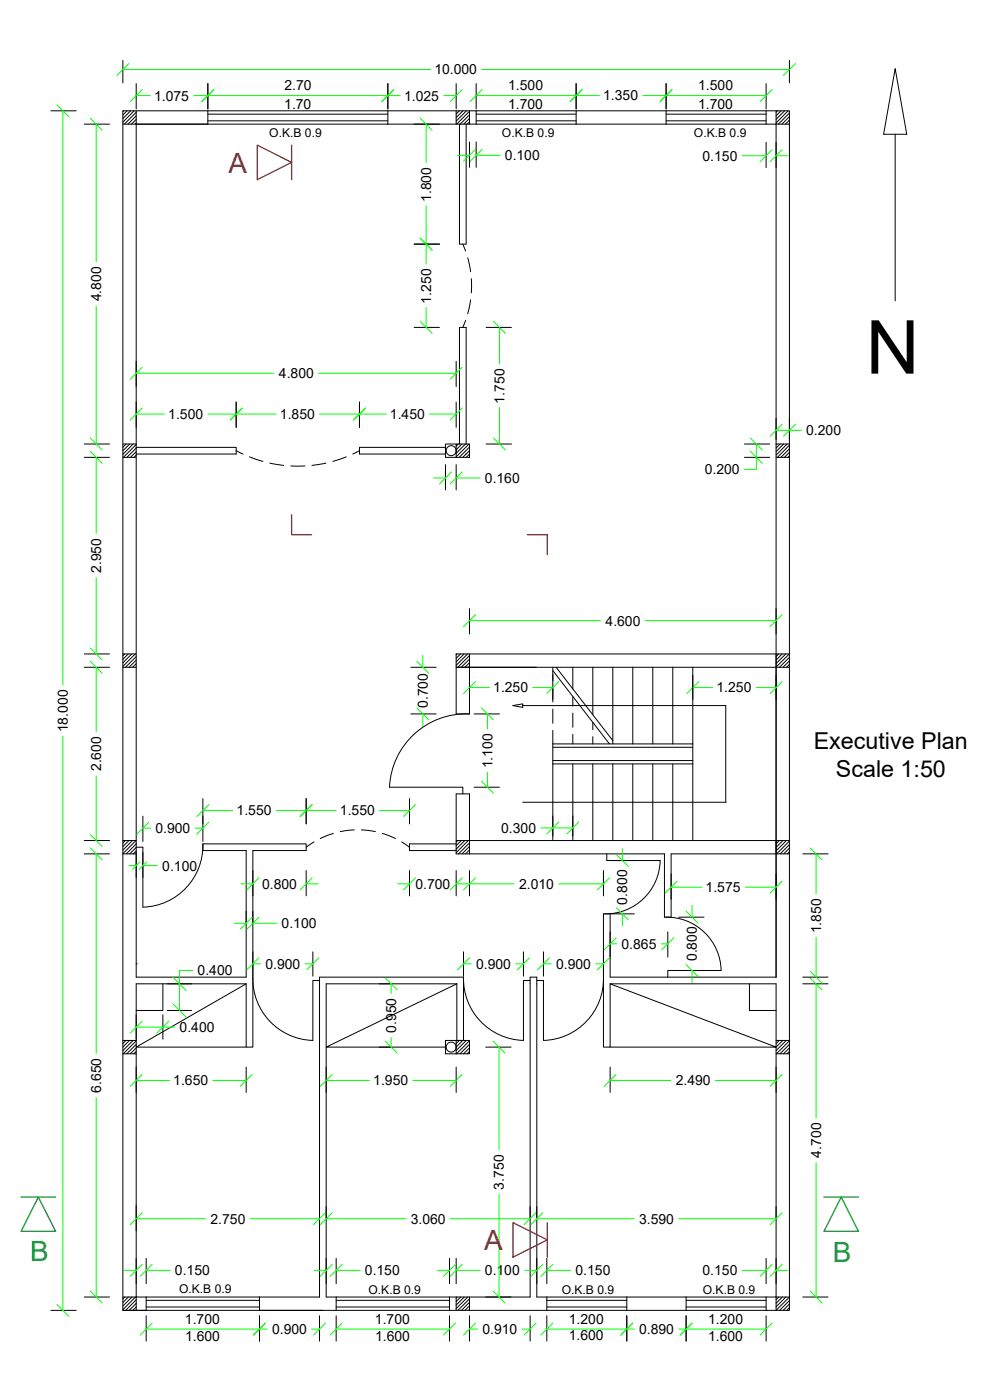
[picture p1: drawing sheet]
<svg xmlns="http://www.w3.org/2000/svg" width="297mm" height="420mm" viewBox="0 0 297 420" stroke-linecap="round" stroke-linejoin="round" font-family="sans-serif">
<!-- layer: 0 -->
<g fill="none" stroke="#000" stroke-width=".3">
<path d="M36.9 18.1v6.8M236.9 18.1v6.8M15.3 33.3h7.6M25.3 37.3h7.6M36.9 37.3h193M37.1 33.3l-.2 .2M38.1 33.3l-1.2 1.2M39.2 33.3l-2.3 2.3M40.3 33.3l-3.4 3.4M40.9 25.1v7.6M40.9 33.3v4M40.9 33.7l-3.6 3.6"/>
<path d="M40.9 34.8l-2.5 2.5M40.9 35.8l-1.5 1.5M40.9 36.9l-.4 .4M62.4 33.3h-25.5v360h7v-4M62.4 33.3v4h-21.5v97M62.4 33.3h167.5M62.4 25.1v7.6M62.4 34.3h54M62.4 36.3h54M116.4 25.1v7.6M116.4 33.3v4M136.9 25.1v7.6"/>
<path d="M136.9 33.3v4M137.8 33.3l-.9 .9M137.9 37.3v36h2v-36M138.9 33.3l-2 2M140 33.3l-3.1 3.1M140.9 33.4l-3.9 3.9M140.9 36.6l-.7 .7M140.9 34.5l-2.8 2.8M140.9 35.5l-1.8 1.8M140.9 33.3v4M142.9 25.1v7.6M142.9 33.3v4"/>
<path d="M142.9 34.3h30M142.9 36.3h30M172.9 25.1v7.6M172.9 33.3v4M199.9 25.1v7.6M199.9 33.3v4M199.9 34.3h30M199.9 36.3h30M229.9 33.3h7v360h-7M229.9 37.3h3v256M229.9 25.1v7.6M229.9 33.3v4"/>
<path d="M232.9 33.3v4h4M233.3 33.3l-.4 .4M234.4 33.3l-1.5 1.4M235.4 33.3l-2.5 2.5M236.5 33.3l-3.6 3.6M236.9 33.9l-3.4 3.4M236.9 35l-2.3 2.3M236.9 36.1l-1.2 1.2M236.9 37.1l-.2 .2M268.6 20.6l3.5 19.7h-7zM140.9 42.6v7.6M142.9 42.6v7.6"/>
<path d="M229.9 42.7v7.6M232.9 42.7v7.6M268.6 40.3v50M124.3 73.3h7.6M138.9 73.3l.8 2M140.3 77.4l.9 4.1M124.3 98.3h7.6M139.7 96.2l-.8 2.1M141.2 90l-.9 4.2M141.4 83.6v4.3M145.9 98.3h7.6M40.9 108.4v7.6"/>
<path d="M136.9 108.4v7.6M25.3 133.3h7.6M25.3 137.3h7.6M36.9 133.3h4M36.9 137.3h4M37.8 133.3l-.9 .9M38.9 133.3l-2 2M40 133.3l-3.1 3M40.9 134.3v159h33v-38h-13v-2h31v2h-16v59h-2v-19M40.9 134.3h30v2h-30M40.9 120.7v7.6M40.9 133.4l-3.9 3.9"/>
<path d="M40.9 134.5l-2.8 2.8M40.9 135.5l-1.8 1.8M40.9 136.6l-.7 .7M70.9 135.3l2 1M70.9 120.7v7.6M74.8 137.1l4.1 1.4M80.9 139l4.2 .7M87.2 139.8h4.3M97.8 139l-4.2 .7M103.9 137.1l-4 1.4M107.9 135.3l-2.1 1M107.9 120.7v7.6"/>
<path d="M133.7 134.3h-25.8v2h25.8M133.7 139.4v7.6M136.9 133.3h4v4h-4zM136.9 133.3h-3.2v4h3.2M136.9 120.7v7.6M136.9 139.4v7.6M137.5 133.3l-.6 .6M137.9 133.3v-35h2v35M138.6 133.3l-1.7 1.7M139.7 133.3l-2.8 2.8M139.9 136.2l-.1 .1M140.7 133.3l-3.8 3.8"/>
<path d="M140.9 134.2l-3.1 3.1M140.9 135.2l-2.1 2.1M140.9 136.3l-1 1M145.9 133.3h7.6M223.3 133.3h7.6M223.3 137.3h7.6M232.9 125.5v6.5M232.9 133.3h4M232.9 137.3h4M233 133.3l-.1 .1M234.1 133.3l-1.2 1.2M235.1 133.3l-2.2 2.2"/>
<path d="M236.2 133.3l-3.3 3.3M236.9 133.6l-3.7 3.7M236.9 134.7l-2.6 2.6M236.9 135.8l-1.5 1.5M236.9 136.8l-.5 .5M236.9 125.5v6.5M25.3 196.3h7.6M36.9 196.3h4M37.4 196.3l-.5 .5M38.5 196.3l-1.6 1.6M39.5 196.3l-2.6 2.6M40.6 196.3l-3.7 3.7"/>
<path d="M40.9 197.1l-3.2 3.2M40.9 198.1l-2.2 2.2M40.9 199.2l-1.1 1.1M137.1 196.3l-.2 .2M138.2 196.3l-1.3 1.3M139.2 196.3l-2.3 2.3M140.3 196.3l-3.4 3.4M140.9 196.7l-3.5 3.6M140.9 197.8l-2.5 2.5M140.9 198.9l-1.4 1.4M140.9 199.9l-.4 .4M140.9 182.7v7.6"/>
<path d="M140.9 196.3v18M232.9 182.7v7.6M232.9 196.3v97M233.6 196.3l-.7 .7M234.7 196.3l-1.8 1.8M235.8 196.3l-2.9 2.9M236.8 196.3l-3.9 3.9M236.9 197.3l-3 3M236.9 198.3l-2 2M236.9 199.4l-.9 .9M236.9 196.3h-100v18h4M25.3 200.3h7.6"/>
<path d="M36.9 200.3h4M40.9 200.2l-.1 .1M123.3 200.3h7.6M123.3 214.3h7.6M136.9 200.3h100M140.9 214.3a23 23 0 0 0-24 22h22v2M142.2 214.3h7.7M153.9 211.8l2.9-.6v1.1zM156.8 211.8h61v29M165.9 200.3v10.4M165.9 212.8v4.3M165.9 219.2v33.1"/>
<path d="M165.9 201.3l17 22M166.9 200.3l17 22M171.9 200.3v6.4M171.9 209v2.9M171.9 214v4.3M177.9 200.3v14.2M177.9 216.8v2.2M183.9 200.3v23M189.9 200.3v23M195.9 200.3v23M201.9 200.3v23M207.9 200.3v52"/>
<path d="M60.9 239.7v12.8M91.9 239.7v7.6M122.9 239.7v7.6M142.2 236.3h7.7M165.9 228.3h42M165.9 224.3h42M165.9 223.3h42M165.9 229.3h42M171.9 220.4v2.9M171.9 229.3v23M177.9 221.1v2.2M177.9 229.3v23"/>
<path d="M183.9 229.3v23M189.9 229.3v23M195.9 229.3v23M201.9 229.3v23M25.3 252.3h7.6M25.3 256.3h7.6M36.9 252.3h4M37.6 252.3l-.7 .7M38.7 252.3l-1.8 1.8M39.7 252.3l-2.8 2.8M40.8 252.3l-3.9 3.9 4 .1M40.9 253.3l-3 3"/>
<path d="M40.9 254.3l-2 2M40.9 255.4l-.9 .9M40.9 254.3h2v18M42.9 244.9v7.6M60.9 253.3a18.5 18.5 0 0 1-18 19M94.2 252.7l-2.3 1.6M100 250.1l-3.9 1.6M106.3 249.1l-4.2 .5M108.4 249.1l4.2 .5M114.7 250.1l3.9 1.6M120.5 252.7l2.4 1.6M136.9 253.3h-14v2h14"/>
<path d="M136.9 252.3h100M137.3 252.3l-.4 .4M138.4 252.3l-1.5 1.5M139.4 252.3l-2.5 2.6M140.5 252.3l-3.6 3.6M140.9 253l-3.3 3.3M140.9 254l-2.3 2.3M140.9 255.1l-1.2 1.2M140.9 256.2l-.1 .1M140.9 256.3v-18h-4v18h62.5v19h2v-19h35.5M156.8 240.8h61.1M182.1 256.3v2h16"/>
<path d="M198.1 258.3a16.3 16.3 0 0 1-16.7 16M233.9 252.3l-1 .9M234.9 252.3l-2 2M236 252.3l-3.1 3.1M236.9 252.4l-3.9 3.9M236.9 253.5l-2.8 2.8M236.9 254.5l-1.7 1.8M236.9 255.6l-.7 .7M240.9 256.3h7.6M91.9 261.3v7.6M122.9 261.3v7.6M136.9 261.3v7.6"/>
<path d="M140.9 261.3v7.6M181.1 261.3v7.6M183.4 274.3h6.9M199.7 275.3a16.3 16.3 0 0 1 16.7 16M200.4 279.7v7.6M203.6 275.3h7.6M40.9 289.3h.1M48.9 295.3v8h-8M73.9 295.3h-33v94h3M73.9 295.3l-33 19h33M75.9 293.2a18.5 18.5 0 0 0 18 19.1v-18h2M93.9 285.7v7.3"/>
<path d="M137.1 295.3v17h2v-19h-43.2v96h-52M137.1 295.3l-39.2 19h35.8M137.1 295.3h-39.2v94h61.2v-96h2v96h68.8M139.1 285.7v7.3M139.1 293.2a18.5 18.5 0 0 0 18 19v-17.9h2M157.1 285.7v7.3M163.1 285.7v7.3M181.1 293.2a18.5 18.5 0 0 1-18 19v-17.9h-2M183.1 295.3l49.8 19h-49.8M183.1 295.3h49.8v94h-3M203.6 291.3h7.6M216.4 291.3h-16v2"/>
<path d="M224.9 295.3v8h8M232.9 293.3h-49.8v-19h-2v40h2v-19M240.9 293.3h7.6M240.9 295.3h7.6M36.9 316.3h4M36.9 312.3h4M37.8 312.3l-.9 .9M38.8 312.3l-1.9 1.9M39.9 312.3l-3 3M40.9 304.6v7.3M40.9 312.4l-3.9 3.9M40.9 313.4l-2.9 2.9"/>
<path d="M40.9 314.5l-1.8 1.8M40.9 315.5l-.8 .8M48.9 304.6v7.3M50.2 303.3h7.3M113.8 314.3h3.6M136.9 312.3h4v4h-4zM136.9 312.3h-3.2v4h3.2M137.8 312.3l-.9 .9M138.8 312.3l-1.9 1.9M139.9 312.3l-3 3M140.9 312.4l-3.9 3.9M140.9 313.4l-2.9 2.9"/>
<path d="M140.9 314.5l-1.8 1.8M140.9 315.5l-.8 .8M145.7 314.3h7.6M232.9 316.3h4M232.9 312.3h4M233.8 312.3l-.9 .9M234.8 312.3l-1.9 1.9M235.9 312.3l-3 3M236.9 312.4l-3.9 3.9M236.9 313.4l-2.9 2.9M236.9 314.5l-1.8 1.8M236.9 315.5l-.8 .8"/>
<path d="M40.9 320.3v7.6M73.9 320.3v7.6M136.9 320.3v7.6M183.1 320.3v7.6M232.9 320.3v7.6M40.9 361.8v7.6M40.9 377.7v7.6M43.9 377.7v7.6M100.9 377.7v7.6M134.9 377.7v7.6M136.9 377.7v7.6M164.1 377.7v7.6"/>
<path d="M229.9 377.7v7.6M232.9 362.1v3.7M232.9 377.7v7.6M15.3 393.3h7.6M25.3 389.3h7.6M36.9 389.3h4v4M36.9 393.3h60M37.5 389.3l-.6 .5M38.5 389.3l-1.6 1.6M39.6 389.3l-2.7 2.7M40.6 389.3l-3.7 3.7M40.9 390.1l-3.2 3.2"/>
<path d="M40.9 391.2l-2.1 2.1M40.9 392.2l-1.1 1.1M43.9 394.9v7.6M43.9 390.3h34M43.9 392.3h34M77.9 389.3v4h23M77.9 394.9v7.6M95.9 394.9v7.6M100.9 393.3h129M100.9 389.3v4M100.9 394.9v7.6M100.9 390.3h34"/>
<path d="M100.9 392.3h34M134.9 389.3v4M134.9 394.9v7.6M136.9 389.3v4M137.2 389.3l-.3 .2M138.2 389.3l-1.3 1.3M139.3 389.3l-2.4 2.4M140.3 389.3l-3.4 3.4M140.9 389.8l-3.5 3.5M140.9 390.8l-2.4 2.5M140.9 391.9l-1.4 1.4M140.9 393l-.3 .3"/>
<path d="M140.9 389.3v4M140.9 394.9v7.6M159.1 394.9v7.6M164.1 389.3v4M164.1 394.9v7.6M164.1 390.3h24M164.1 392.3h24M188.1 389.3v4M188.1 394.9v7.6M205.9 389.3v4M205.9 394.9v7.6M205.9 390.3h24"/>
<path d="M205.9 392.3h24M229.9 393.3h.1M229.9 389.3v4M229.9 394.9v7.6M232.9 389.3h4l-4 3.9zM233.7 389.3l-.8 .8M234.7 389.3l-1.8 1.8M235.8 389.3l-2.9 2.9M236.9 390.3l-3 3M236.9 391.4l-1.9 1.9M236.9 392.4l-.9 .9M240.9 389.3h7.6"/>
<circle cx="135.4" cy="135.3" r="1.5"/>
<circle cx="135.4" cy="314.2" r="1.5"/>
</g>
<g fill="none" stroke="#0f0" stroke-width=".3">
<path d="M38.7 19.1l-3.6 3.6M238.7 19.1l-3.6 3.6M17.1 31.5l3.6 3.6M18.9 33.3v172.3M27.1 35.5l3.6 3.6M28.9 37.3v41.2M36.9 20.9h92.3M40.9 28.7h4.2M42.7 26.9l-3.6 3.6M58.1 28.7h62M64.2 26.9l-3.6 3.6M118.2 26.9l-3.6 3.6"/>
<path d="M126.1 35.5l3.6 3.6M127.9 37.3v11.5M133.1 28.7h3.8M138.7 26.9l-3.6 3.6M142.9 28.7h36.9M144.5 20.9h92.4M144.7 26.9l-3.6 3.6M174.7 26.9l-3.6 3.6M192.9 28.7h37M201.7 26.9l-3.6 3.6M231.7 26.9l-3.6 3.6M137.3 46.6h3.6"/>
<path d="M142.7 44.8l-3.6 3.6M142.9 46.6h7.2M144.7 44.8l-3.6 3.6M222.7 46.7h7.2M231.7 44.9l-3.6 3.6M232.9 46.7h3.6M234.7 44.9l-3.6 3.6M126.1 71.5l3.6 3.6M127.9 61.8v17.4M28.9 92v41.3M126.1 96.5l3.6 3.6M127.9 92.3v6"/>
<path d="M148.1 96.5l3.6 3.6M149.9 98.3v10.9M40.9 112h41.3M42.7 110.2l-3.6 3.6M95.6 112h41.3M138.7 110.2l-3.6 3.6M27.1 131.5l3.6 3.6M27.1 135.5l3.6 3.6M28.9 137.3v22.8M40.9 124.3h8.5M42.7 122.5l-3.6 3.6M62.4 124.3h20.4"/>
<path d="M72.7 122.5l-3.6 3.6M95.9 124.3h19.9M109.7 122.5l-3.6 3.6M128.9 124.3h8M138.7 122.5l-3.6 3.6M148.1 131.5l3.6 3.6M149.9 122.3v11M225.1 131.5l3.6 3.6M225.1 135.5l3.6 3.6M226.9 133.3v7.6h-3.6M232.9 129.1h7.6M234.7 127.3l-3.6 3.6"/>
<path d="M238.7 127.3l-3.6 3.6M130.1 143.4h3.6M135.5 141.6l-3.6 3.6M136.9 143.4h7.2M138.7 141.6l-3.6 3.6M28.9 173.4v22.9M27.1 194.5l3.6 3.6M27.1 198.5l3.6 3.6M125.1 198.5l3.6 3.6M126.9 196.7v3.6M140.9 186.3h39.2M142.7 184.5l-3.6 3.6"/>
<path d="M193.6 186.3h39.3M234.7 184.5l-3.6 3.6M28.9 200.3v19.3M125.1 212.5l3.6 3.6M126.9 214.3v3.6M140.9 206.3h5.9M142.7 204.5l-3.6 3.6M144.4 212.5l3.7 3.6M146.2 214.3v4.4M159.9 206.3h6M167.7 204.5l-3.6 3.6M207.9 206.3h6"/>
<path d="M209.7 204.5l-3.6 3.6M226.9 206.3h6M234.7 204.5l-3.6 3.6M18.9 220.9v172.4M28.9 232.9v19.4M144.4 234.5l3.7 3.6M146.2 231.8v4.5M27.1 250.5l3.6 3.6M27.1 254.5l3.6 3.6M28.9 256.3v59.8M38.7 259.8h2.2M42 258.7l-2.2 2.2"/>
<path d="M42.9 248.5h2.3M42.9 259.8h4.4M44 258.7l-2.2 2.2M44.7 246.7l-3.6 3.6M58.5 248.5h2.4M60.9 243.3h9M62.7 241.5l-3.6 3.6M62.7 246.7l-3.6 3.6M82.9 243.3h18M93.7 241.5l-3.6 3.6M113.9 243.3h9M124.7 241.5l-3.6 3.6"/>
<path d="M162.3 248.5h9.6M167.7 246.7l-3.6 3.6M173.7 246.7l-3.6 3.6M184.9 256.5l3.6 3.6M186.7 254.7v3.6M243.1 254.5l3.6 3.6M244.9 256.3v11.9M70.3 277.1h3.6M72.3 265.3h3.6M75.7 275.3l-3.6 3.6M75.9 277.1h7.2M77.7 275.3l-3.6 3.6"/>
<path d="M77.7 263.5l-3.6 3.6M91.9 265.3h3.6M93.7 263.5l-3.6 3.6M119.3 265.3h3.6M124.7 263.5l-3.6 3.6M136.9 265.3h3.6M138.7 263.5l-3.6 3.6M140.9 265.3h13.4M142.7 263.5l-3.6 3.6M167.6 265.3h13.5M182.9 263.5l-3.6 3.6M184.9 272.5l3.6 3.6"/>
<path d="M186.7 274.3v3.6M201.4 266.3h9.2M203.2 264.5l-3.6 3.6M205.8 273.5l3.6 3.6M207.6 271.7v3.6M223.6 266.3h9.3M234.7 264.5l-3.6 3.6M51.9 293.3l4 4M57.9 291.3h-4v12M75.9 289.3h2.3M77.7 287.5l-3.6 3.6M91.5 289.3h2.4"/>
<path d="M95.7 287.5l-3.6 3.6M115.6 293.5l3.6 3.6M117.4 295.3v2.8M139.1 289.3h2.3M140.9 287.5l-3.6 3.6M154.7 289.3h2.4M158.9 287.5l-3.6 3.6M163.1 289.3h2.3M164.9 287.5l-3.6 3.6M178.7 289.3h2.4M182.9 287.5l-3.6 3.6M183.1 283.3h1.9"/>
<path d="M184.9 281.5l-3.6 3.6M198.4 283.3h2M202.2 281.5l-3.6 3.6M205.8 289.5l3.6 3.6M207.6 291.3v3.6M243.1 293.5l3.6 3.6M243.1 291.5l3.6 3.6M244.9 281.3v12M244.9 295.3v40.2M40.9 308.3h11.6M42.7 306.5l-3.6 3.6M50.7 306.5l-3.6 3.6"/>
<path d="M51.9 301.3l4 4M115.6 312.5l3.6 3.6M117.4 311.4v2.9M147.9 312.5l3.6 3.6M149.7 314.3v30.8M28.9 329.4v59.9M40.9 324.3h9.9M42.7 322.5l-3.6 3.6M63.9 324.3h10M75.7 322.5l-3.6 3.6M97.9 324.3h13M99.7 322.5l-3.6 3.6"/>
<path d="M123.9 324.3h13M138.7 322.5l-3.6 3.6M183.1 324.3h18.2M184.9 322.5l-3.6 3.6M214.6 324.3h18.3M234.7 322.5l-3.6 3.6M149.7 358.4v30.9M244.9 349v40.3M40.9 365.8h20.8M42.7 379.5l-3.6 3.6M42.7 363.9l-3.6 3.7M45.7 379.5l-3.6 3.6"/>
<path d="M75 365.8h20.9M97.7 363.9l-3.6 3.7M97.9 365.8h23.9M99.7 379.5l-3.6 3.6M99.7 363.9l-3.6 3.7M102.7 379.5l-3.6 3.6M135.1 365.8h24M136.7 379.5l-3.6 3.6M138.7 379.5l-3.6 3.6M160.9 363.9l-3.6 3.7M161.1 365.8h29.2M162.9 379.5l-3.6 3.6"/>
<path d="M162.9 363.9l-3.6 3.7M165.9 379.5l-3.6 3.6M203.6 365.8h29.3M231.7 379.5l-3.6 3.6M234.7 379.5l-3.6 3.6M234.7 363.9l-3.6 3.7M17.1 391.5l3.6 3.6M27.1 387.5l3.6 3.6M37.3 381.3h3.6M43.9 398.9h36.3M43.9 381.3h7.2M45.7 397.1l-3.6 3.6"/>
<path d="M79.7 397.1l-3.6 3.6M93.5 398.9h2.4M94.3 381.3h3.6M97.7 397.1l-3.6 3.6M100.9 398.9h34M100.9 381.3h7.2M102.7 397.1l-3.6 3.6M131.3 381.3h3.6M136.7 397.1l-3.6 3.6M136.9 381.3h7.2M140.9 398.9h2.4M142.7 397.1l-3.6 3.6"/>
<path d="M147.9 387.5l3.6 3.6M156.6 398.9h2.5M157.5 381.3h3.6M160.9 397.1l-3.6 3.6M164.1 398.9h26.2M164.1 381.3h7.2M165.9 397.1l-3.6 3.6M189.9 397.1l-3.6 3.6M203.6 398.9h26.3M207.7 397.1l-3.6 3.6M222.7 381.3h7.2M231.7 397.1l-3.6 3.6"/>
<path d="M232.9 381.3h3.6M243.1 387.5l3.6 3.6"/>
</g>
<path d="M77.2 43.6l10.3 5.1-10.3 5.2zM87.5 43.6v10.3M87.5 154.5v6h6M158.2 160.5h6v6M153.9 366.9l10.3 5.2-10.3 5.2zM164.2 366.9v10.4" fill="none" stroke="#cd2027" stroke-width=".4"/>
<path d="M6.3 359.3h10.4M11.5 359.3l5.2 10.3h-10.4zM247.2 359.3h10.4M252.4 359.3l5.2 10.3h-10.4z" fill="none" stroke="#139b48" stroke-width=".4"/>
<text font-size="22.4" x="259.8" y="112.1">N</text>
<g font-size="8.4" fill="#cd2027">
<text x="68.6" y="51.9">A</text>
<text x="145.3" y="375.2">A</text>
</g>
<g font-size="8.4" fill="#139b48">
<text x="9.1" y="378.5">B</text>
<text x="249.9" y="378.7">B</text>
</g>
<g font-size="7">
<text x="244.2" y="224.7">Executive Plan</text>
<text x="250.8" y="233.1">Scale 1:50</text>
</g>
<g font-size="4.2">
<text x="130.3" y="22.3">10.000</text>
<text x="85.3" y="27">2.70</text>
<text x="152.5" y="27">1.500</text>
<text x="209.5" y="27">1.500</text>
<text x="46.2" y="30.2">1.075</text>
<text x="85.3" y="32.6">1.70</text>
<text x="121.2" y="30.2">1.025</text>
<text x="152.5" y="32.8">1.700</text>
<text x="181" y="30.2">1.350</text>
<text x="209.4" y="32.7">1.700</text>
<text x="151.5" y="48.1">0.100</text>
<text x="210.8" y="48.2">0.150</text>
<text x="129.3" y="60.6" transform="rotate(-90 129.3 60.6)">1.800</text>
<text x="30.3" y="90.4" transform="rotate(-90 30.3 90.4)">4.800</text>
<text x="129.3" y="91.1" transform="rotate(-90 129.3 91.1)">1.250</text>
<text x="83.7" y="113.5">4.800</text>
<text x="50.5" y="125.7">1.500</text>
<text x="84" y="125.7">1.850</text>
<text x="117" y="125.7">1.450</text>
<text x="151.3" y="121.1" transform="rotate(-90 151.3 121.1)">1.750</text>
<text x="241.9" y="130.6">0.200</text>
<text x="211.5" y="142.3">0.200</text>
<text x="145.5" y="144.9">0.160</text>
<text x="30.3" y="172" transform="rotate(-90 30.3 172)">2.950</text>
<text x="181.7" y="187.7">4.600</text>
<text x="148" y="207.8">1.250</text>
<text x="215" y="207.8">1.250</text>
<text x="128.3" y="212.5" transform="rotate(-90 128.3 212.5)">0.700</text>
<text x="20.3" y="219.8" transform="rotate(-90 20.3 219.8)">18.000</text>
<text x="30.3" y="231.5" transform="rotate(-90 30.3 231.5)">2.600</text>
<text x="147.7" y="230.6" transform="rotate(-90 147.7 230.6)">1.100</text>
<text x="71" y="244.7">1.550</text>
<text x="102" y="244.7">1.550</text>
<text x="46.6" y="250">0.900</text>
<text x="150.4" y="249.9">0.300</text>
<text x="48.7" y="261.3">0.100</text>
<text x="78.6" y="266.7">0.800</text>
<text x="124.6" y="266.7">0.700</text>
<text x="155.8" y="266.7">2.010</text>
<text x="211.7" y="267.7">1.575</text>
<text x="188.2" y="271.5" transform="rotate(-90 188.2 271.5)">0.800</text>
<text x="84.5" y="278.6">0.100</text>
<text x="246.3" y="280.1" transform="rotate(-90 246.3 280.1)">1.850</text>
<text x="186.5" y="284.7">0.865</text>
<text x="59.3" y="292.7">0.400</text>
<text x="79.6" y="290.7">0.900</text>
<text x="142.8" y="290.7">0.900</text>
<text x="166.8" y="290.7">0.900</text>
<text x="209.1" y="288.5" transform="rotate(-90 209.1 288.5)">0.800</text>
<text x="53.9" y="309.7">0.400</text>
<text x="118.8" y="310" transform="rotate(-90 118.8 310)">0.950</text>
<text x="30.3" y="328" transform="rotate(-90 30.3 328)">6.650</text>
<text x="52" y="325.7">1.650</text>
<text x="112" y="325.7">1.950</text>
<text x="202.8" y="325.7">2.490</text>
<text x="246.3" y="347.4" transform="rotate(-90 246.3 347.4)">4.700</text>
<text x="151.2" y="357" transform="rotate(-90 151.2 357)">3.750</text>
<text x="63.2" y="367.2">2.750</text>
<text x="123.2" y="367.2">3.060</text>
<text x="191.7" y="367.2">3.590</text>
<text x="52.5" y="382.7">0.150</text>
<text x="109.5" y="382.7">0.150</text>
<text x="145.5" y="382.7">0.100</text>
<text x="172.7" y="382.7">0.150</text>
<text x="210.8" y="382.7">0.150</text>
<text x="55.5" y="397.2">1.700</text>
<text x="81.6" y="400.4">0.900</text>
<text x="112.5" y="397.2">1.700</text>
<text x="144.7" y="400.4">0.910</text>
<text x="170.7" y="397.2">1.200</text>
<text x="191.7" y="400.4">0.890</text>
<text x="212.5" y="397.2">1.200</text>
<text x="55.5" y="402.4">1.600</text>
<text x="112.6" y="402.5">1.600</text>
<text x="170.6" y="402.3">1.600</text>
<text x="212.4" y="402.4">1.600</text>
</g>
<g font-size="3.6">
<text x="80.8" y="41.2">O.K.B 0.9</text>
<text x="150.6" y="41.2">O.K.B 0.9</text>
<text x="208.2" y="41.2">O.K.B 0.9</text>
<text x="53.7" y="388">O.K.B 0.9</text>
<text x="110.6" y="388.4">O.K.B 0.9</text>
<text x="168.5" y="388.4">O.K.B 0.9</text>
<text x="210.9" y="388.4">O.K.B 0.9</text>
</g>
</svg>
